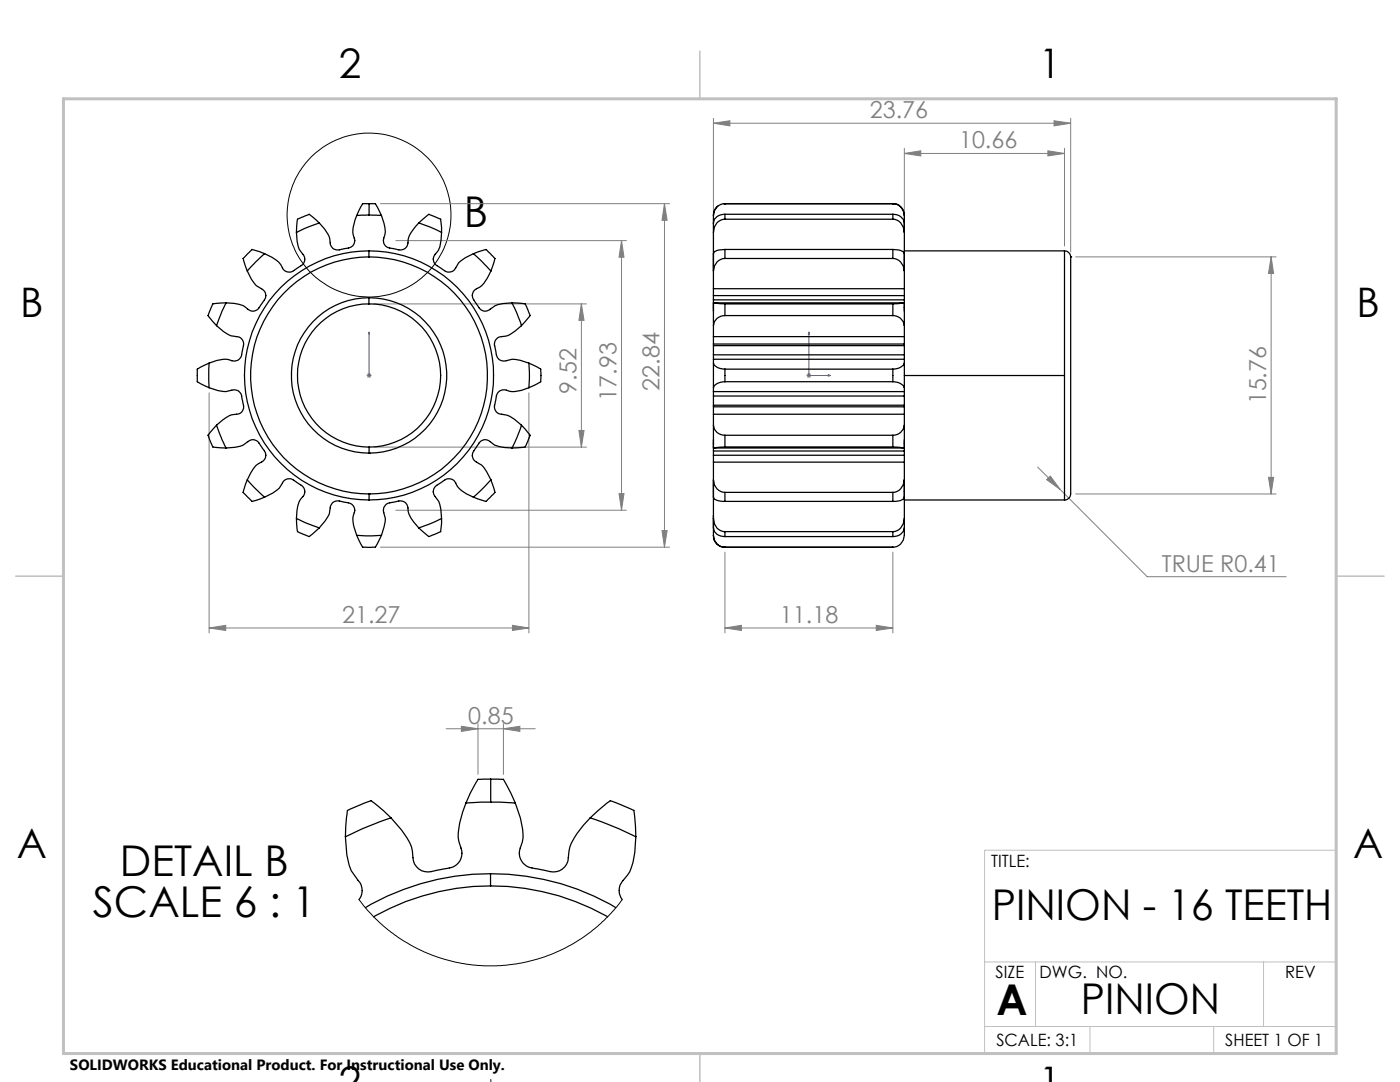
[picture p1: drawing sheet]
<svg xmlns="http://www.w3.org/2000/svg" width="279mm" height="216mm" viewBox="0 0 279 216" stroke-linecap="round" stroke-linejoin="round" font-family="sans-serif">
<circle cx="73.6" cy="42.9" r="16.3" fill="none" stroke="#000" stroke-width=".2"/>
<path d="M73.7 74.8v.2zM73.7 66.3v.4v-.4M73.7 74.9h.1M73.7 66.3v8.6M161.4 66.3l.1 .4h-.2zM161.4 66.3v8.6h4.4M165.3 74.8l.5 .1-.5 .1zM97.9 215.4v.4v-.4M97.9 215.4v.5" fill="none" stroke="#00f" stroke-width=".2"/>
<g fill="none" stroke="#808080" stroke-width=".2">
<path d="M142.4 24.6l3.3-.5v1zM142.4 23.6v40.4M142.4 24.6h71.3M180.5 30.6l3.3-.5v1zM180.5 29.6v13.9M180.5 30.6h31.9M209.1 30.1l3.3 .5-3.3 .5zM210.4 24.1l3.3 .5-3.3 .5zM212.4 29.6v19.5M213.7 23.6v26.7M75.9 40.6h57.7M79 48h46"/>
<path d="M124 48l.5 3.3h-1zM124 48v53.8M132.6 40.6l.5 3.4h-1zM132.6 40.6v68.6M214.7 51.3h40M253.7 51.3l.5 3.3h-1zM253.7 51.3v47.3M41.7 78.4v47.9M73.2 74.9h1M73.3 74.6l.7 .7M73.7 74.4v1M74 74.6l-.7 .7"/>
<path d="M74.6 60.6h42.5M105.6 78.4v47.9M116 60.6l.6 3.3h-1.1zM116 60.6v28.6M160.9 74.9h1M161.1 74.6l.7 .7M161.4 74.4v1M161.8 74.6l-.7 .7M74.7 89.2h42.4M115.5 85.9h1.1l-.6 3.3zM123.5 98.5h1l-.5 3.3zM207.1 93.2l4.5 4.5"/>
<path d="M208.9 95.7l.7-.7 2 2.7zM211.6 97.7l17.4 17.4h27.7M214.7 98.6h40M253.2 95.2h1l-.5 3.4zM75.9 109.2h57.7M79 101.8h46M132.1 105.9h1l-.5 3.3zM144.7 110.2v16.1M178.2 110.2v16.1M41.7 125.3l3.3-.5v1zM41.7 125.3h63.9M102.3 124.8l3.3 .5-3.3 .5z"/>
<path d="M144.7 125.3l3.3-.5v1zM144.7 125.3h33.5M174.9 124.8l3.3 .5-3.3 .5zM89 145.4h17.8M92.1 144.9l3.3 .5-3.3 .5zM95.4 144.4v10.1M100.5 145.4l3.3-.5v1zM100.5 144.4v10.1"/>
</g>
<path d="M266.7 160.3v49.9h-240M266.7 169.7h-70.2v40.5M196.5 191.9h70.2M206.7 191.9v12.9M252.2 191.9v12.9M196.5 204.8h70.2M217.5 204.8v5.4M242.2 204.8v5.4" fill="none" stroke="#c0c0c0" stroke-width=".2"/>
<path d="M139.7 10.2v9.5M3.1 115h9.6M266.7 115h9.5M139.7 210.2v5.7" fill="none" stroke="#c0c0c0" stroke-width=".3"/>
<path d="M12.7 19.7h254v190.5h-254z" fill="none" stroke="#c0c0c0" stroke-width=".6"/>
<g fill="#00f">
<path d="M97.9 215.4v.4z"/>
<path d="M73.7 74.8v.2zM73.7 66.3v.4z"/>
<path d="M165.3 74.8l.5 .1-.5 .1zM161.4 66.3l.1 .4h-.2z"/>
</g>
<g fill="#808080">
<path d="M102.3 124.8l3.3 .5-3.3 .5zM41.7 125.3l3.3-.5v1zM209.1 30.1l3.3 .5-3.3 .5zM180.5 30.6l3.3-.5v1z"/>
<path d="M208.9 95.7l2.7 2-2-2.7zM92.1 144.9l3.3 .5-3.3 .5zM100.5 145.4l3.3-.5v1z"/>
<path d="M253.7 51.3l.5 3.3h-1zM253.2 95.2h1l-.5 3.4z"/>
<path d="M116 60.6l.6 3.3h-1.1zM115.5 85.9h1.1l-.6 3.3zM132.6 40.6l.5 3.4h-1zM132.1 105.9h1l-.5 3.3zM124 48l.5 3.3h-1zM123.5 98.5h1l-.5 3.3z"/>
<path d="M142.4 24.6l3.3-.5v1zM210.4 24.1l3.3 .5-3.3 .5z"/>
<path d="M144.7 125.3l3.3-.5v1zM174.9 124.8l3.3 .5-3.3 .5z"/>
</g>
<g fill="none" stroke="#000" stroke-width=".25">
<path d="M49.4 54.1a5.8 5.8 0 0 0 3 3.6 1.67 1.67 0 0 1 0 2.7l-.2 .2a2.9 2.9 0 0 1-1.5 1.5l-1-.2a4.5 4.5 0 0 0-3-1.4l-1.6-.1M52.8 50.6l-3.4 3.5M52.8 50.6l-2.5-.8-.9 .9-.9 .9 .9 2.5M59.2 46.4a5.6 5.6 0 0 0 1.3 4.4 1.56 1.56 0 0 1-.8 2.4l-.4 .3a1.88 1.88 0 0 1-2.8 .2 4.3 4.3 0 0 0-2.2-2.4l-1.5-.7M63.7 44.5l-2.9 1.1-1.6 .8M63.7 44.5l-2-1.7-1.5 .6-.8 .3-.2 2.7M71.2 43a5.6 5.6 0 0 0-.5 4.6 1.63 1.63 0 0 1-1.8 2 2.56 2.56 0 0 1-2.6-.2 2.67 2.67 0 0 1-.5-2l-1-1.7-1.1-1.2M73.6 59.4a15.5 15.5 0 0 0-15.4 15.5 15.5 15.5 0 0 0 15.5 15.5M73.6 51.3a23.7 23.7 0 0 0-23.6 23.6 23.7 23.7 0 0 0 23.7 23.7M73.6 51.3h.1M73.6 59.4v1.2M73.6 50.1v1.2"/>
<path d="M73.6 50.1a24.9 24.9 0 0 1 24.9 24.8 24.9 24.9 0 0 1-24.8 24.9M73.6 50.1a24.9 24.9 0 0 0-24.8 24.8 24.9 24.9 0 0 0 24.9 24.9M73.6 59.4h.1M73.7 59.4a15.5 15.5 0 0 1 15.5 15.5 15.5 15.5 0 0 1-15.5 15.5M73.7 51.3a23.7 23.7 0 0 1 23.6 23.6 23.7 23.7 0 0 1-23.6 23.7M73.7 42.9l-2.5 .1M73.7 42.9l2.4 .1M73.7 40.6h-.5a.86 .86 0 0 0-1.2 .7l-.8 1.7M73.7 40.6v2.3M73.7 40.6h.4a.86 .86 0 0 1 1.2 .7l.8 1.7M76.1 43a7.5 7.5 0 0 1 .8 2.9l-.3 1.6a1.65 1.65 0 0 0 1.9 2.1 2.56 2.56 0 0 0 2.6-.2l.3-.6a4.2 4.2 0 0 1 .9-2.7l1.3-1.6M83.6 44.5l2.3 .8 2.2 1.1"/>
<path d="M83.6 44.5l2-1.7 1.5 .6 .8 .3 .2 2.7M88.1 46.4l-.3 2.5a4 4 0 0 1-1.2 2.2 1.64 1.64 0 0 0 1.2 2.3l.1 .1a1.9 1.9 0 0 0 2.9 .2 4.1 4.1 0 0 1 2.1-2.3l1.6-.8M94.5 50.6l3.5 3.5M94.5 50.6l2.5-.8 .2 .2 1.6 1.6-.8 2.5M98 54.1l-.7 1.4a4.3 4.3 0 0 1-2.4 2.2 1.62 1.62 0 0 0-.1 2.5l.3 .4a1.99 1.99 0 0 0 2.2 1.4l.3-.1a4.4 4.4 0 0 1 2.8-1.3l1.8-.2M142.4 54.1v3.5M142.4 59.8v2.3M142.4 57.6v1.4M142.4 59v.8M142.4 46.4v7.6M142.4 43v1.7M142.4 57.6h38.1"/>
<path d="M142.4 59.8h38.1M142.4 59h38.1M143.2 41.1a2.23 2.23 0 0 0-.8 1.9M144.5 40.6h33.7M144.7 51.6a2.41 2.41 0 0 0-2.3 2.5M144.7 49.8v1.8M144.7 49.8l-1.6 .2a1.08 1.08 0 0 0-.7 1.4v2.7M144.7 43.7a2.42 2.42 0 0 0-2.3 2.7M144.7 42.8v.9M144.7 42.8a2.04 2.04 0 0 0-2.3 2.5v1.1M144.7 40.6a2.33 2.33 0 0 0-2.3 2.4M144.7 40.6h.1"/>
<path d="M144.7 51.6h33.5M144.7 49.8h33.5M144.7 43.7h33.5M144.7 42.8h33.5M178.2 49.8v1.8M178.2 49.8h.8a1.68 1.68 0 0 1 1.5 .8M178.2 51.6a2.41 2.41 0 0 1 2.3 2.5M178.2 43.7a2.42 2.42 0 0 1 2.3 2.7M178.2 42.8v.9M178.2 42.8a2.08 2.08 0 0 1 2.3 2.5v1.1M178.2 40.6a2.33 2.33 0 0 1 2.3 2.4M178.2 40.6h.1"/>
<path d="M178.2 40.6a2.26 2.26 0 0 1 2.3 2.4M180.5 50.6v3.5M180.5 54.1v3.5M180.5 59.8v2.3M180.5 57.6v1.4M180.5 59v.8M180.5 46.4v4.2M180.5 50.7v3.3M180.5 43v3.2M180.5 50.1h31.9M212.4 50.1v24.8M212.4 50.1a1.27 1.27 0 0 1 1.3 1.2"/>
<path d="M213.7 51.3v45.7a3.2 3.2 0 0 1-.4 2.4l-.4 .3-.5 .1M213.7 51.3h.1M41.7 77.4a6 6 0 0 0 4.9 .4 1.7 1.7 0 0 1 1.7 1.9 2.52 2.52 0 0 1-.1 2.5l-.4 .3a4.8 4.8 0 0 0-3.4 1.3l-1.2 1M41.7 72.5v4.9M41.7 72.5l-2 .9a.86 .86 0 0 0-.3 1.2v.8a.86 .86 0 0 0 .6 1.2l1.7 .8M43.2 65a6 6 0 0 0 4.3 2.2 1.81 1.81 0 0 1 .9 2.5v.2a2.37 2.37 0 0 1-1.2 2.1 2.06 2.06 0 0 1-1.6-.2h-1.4l-2.5 .7M45.1 60.4l-.8 1.7-1.1 2.9M45.1 60.4l-2.6 .2-.4 .9-.6 1.5 1.7 2M73.6 60.6a14.3 14.3 0 0 1 14.3 14.3 14.3 14.3 0 0 1-14.2 14.3M73.6 60.6a14.3 14.3 0 0 0-14.2 14.3 14.3 14.3 0 0 0 14.3 14.3M102.2 60.4l1 2.3 .9 2.3M102.2 60.4l2.6 .2 .5 1.2 .5 1.2-1.7 2"/>
<path d="M104.1 65l-1.2 1a4.8 4.8 0 0 1-3.3 1.3 1.97 1.97 0 0 0-.7 2.6 1.88 1.88 0 0 0 1.9 2.1 4.3 4.3 0 0 1 3-.1l1.8 .6M105.6 72.5l.1 1.8-.1 3.1M105.6 77.4l-1.5 .5a4.7 4.7 0 0 1-3.3-.1 1.7 1.7 0 0 0-1.8 1.9 2.41 2.41 0 0 0 .1 2.5l.7 .4a4.4 4.4 0 0 1 2.9 1.1l1.4 1.1M105.6 72.5l2 .9a.8 .8 0 0 1 .3 1v1a.92 .92 0 0 1-.6 1.2l-1.7 .8M142.4 72.5a2.07 2.07 0 0 0 1.9 1.1l.4 .1M142.4 71.7v.8M142.4 72.5v4.9M142.4 77.4v.7M142.4 65v2.2M142.4 60.4v4.6M142.4 60.4l2.3 .2M142.4 78.1v.9"/>
<path d="M142.4 70.8v.9M142.4 67.2v1.5M142.4 79v1.9M142.4 69v1.8M142.4 68.7v.3M142.4 71.7h38.1M142.4 60.4h38M142.4 67.2h38.1M142.4 79h38.1M142.4 70.8h38.1M142.4 68.7h38.1M142.4 69h38.1"/>
<path d="M144.7 73.7v2.5M144.7 76.2h-.4a2.25 2.25 0 0 0-1.9 1.2M144.7 63h-.4a2.25 2.25 0 0 0-1.9 2M144.7 60.6v2.4M144.7 73.7h33.5M144.7 76.2h33.5M144.7 63h33.5M144.7 60.6h33.5M178.2 73.7v2.5M178.2 76.2h.4a2.25 2.25 0 0 1 1.9 1.2M178.2 63h.4a2.25 2.25 0 0 1 1.9 2M178.2 60.6v2.4"/>
<path d="M180.4 60.4l-2.2 .2M180.5 71.7v.8M180.5 72.5a2.44 2.44 0 0 1-2.3 1.2M180.5 72.5v4.9M180.5 77.4v.7h-38.1M180.5 65v2.2M180.5 60.4v4.6M180.5 78.2v.8M180.5 70.8v.9M180.5 67.2v1.5M180.5 79v1.9M180.5 69v1.8"/>
<path d="M180.5 68.7v.3M180.5 74.9h31.9M212.4 74.9v24.9M43.2 84.8l1.1 2.9 .8 1.7M43.2 84.8l-1.7 2 .6 1.5 .4 .9 2.6 .2M45.1 89.4a5.9 5.9 0 0 0 4.6-1.5 1.67 1.67 0 0 1 2.4 1.1 2.59 2.59 0 0 1 .8 2.5l-.4 .5a4.4 4.4 0 0 0-1.9 1.5l-1.2 2.2M49.4 95.7l3.4 3.5M49.4 95.7l-.9 2.5 .9 1 .9 .8 2.5-.8M52.8 99.2a5.9 5.9 0 0 0 3.7-3.1 1.71 1.71 0 0 1 2.7 .1l.3 .2a1.7 1.7 0 0 1 1.1 2.5 3.9 3.9 0 0 0-1.2 2 13.9 13.9 0 0 0 0 5.2l2.3 1 2-1.8M73.7 90.4h.1M73.7 98.6h.1M73.7 89.2v1.2"/>
<path d="M73.7 98.6v1.2M94.5 99.2l-1.4-.7a4.8 4.8 0 0 1-2.3-2.4 1.68 1.68 0 0 0-2.6 .1l-.4 .2a1.67 1.67 0 0 0-.9 2.7 5.7 5.7 0 0 1 1.2 4.4M98 95.7l-3.5 3.5M98 95.7l.8 2.5-1.6 1.6-.3 .2-2.4-.8M102.2 89.4a8.4 8.4 0 0 1-3.2-.5l-1.2-.8a1.58 1.58 0 0 0-2.5 .7l-.2 .4a2 2 0 0 0-.6 2.5l.4 .4a3.9 3.9 0 0 1 2.2 2l.9 1.6M104.1 84.8l-.9 2.4-1 2.2M104.1 84.8l1.7 2.1-.5 1.2-.5 1.1-2.6 .2M142.4 84.8a2.27 2.27 0 0 0 2.3 2.1M142.4 82.7v2.1M142.4 84.8v4.6M142.4 81.2v1.5M142.4 95.7a2.41 2.41 0 0 0 2.3 2.5"/>
<path d="M142.4 92.2v3.5M142.4 95.7v2.7a1.15 1.15 0 0 0 1.1 1.5l1.2 .1M142.4 80.9v.3M142.4 87.7v2.3M142.4 90.8v1.4M142.4 90v.8M142.4 95.8v7.6M142.4 89.4h38M142.4 82.7h38.1M142.4 81.2h38.1M142.4 92.2h38.1M142.4 80.9h38.1"/>
<path d="M142.4 90h38.1M142.4 90.8h38.1M144.7 86.9v2.3M144.7 89.2l-2.3 .2M144.7 98.2v1.8M144.7 86.9h33.5M144.7 89.2h33.5M144.7 98.2h33.5M178.2 86.9v2.3M178.2 89.2l2.3 .2M178.2 98.2v1.8M180.5 82.7v2.1"/>
<path d="M180.5 84.8a2.27 2.27 0 0 1-2.3 2.1M180.5 84.8v4.6M180.5 81.2v1.5M180.5 95.7a2.41 2.41 0 0 1-2.3 2.5M180.5 92.2v3.5M180.5 95.7v2.7a1.15 1.15 0 0 1-1.1 1.5l-1.2 .1M180.5 80.9v.3M180.5 87.7v2.3M180.5 90.8v1.4M180.5 90v.8M180.5 95.8v7.6a2.42 2.42 0 0 1-2.3 2.7M180.5 99.8h31.9"/>
<path d="M59.2 103.5l4.5 1.8M63.7 105.3a6 6 0 0 0 2.2-4.3 1.74 1.74 0 0 1 2.5-.9l.2 .1a1.86 1.86 0 0 1 2.2 1.7v.2a4 4 0 0 0-.2 3l.6 1.7M71.2 106.8l1.8 .1 3.1-.1M71.2 106.8l1.2 2.3 .9 .1h1.6l1.2-2.4M83.6 105.3a8 8 0 0 1-1.9-2.6l-.2-.7a1.74 1.74 0 0 0-.7-1.8 1.74 1.74 0 0 0-1.9-.1l-.2 .1a1.97 1.97 0 0 0-2.1 1.3v.8a3.5 3.5 0 0 1 .1 2.8l-.6 1.7M88.1 103.5l-2.2 1-2.3 .8M88.1 103.5l-.2 2.6-1.1 .5-1.2 .5-2-1.8M142.4 106.8a2.3 2.3 0 0 0 2.3 2.4M142.4 103.4v1.1a2.04 2.04 0 0 0 2.3 2.6M142.4 103.4a2.42 2.42 0 0 0 2.3 2.7M142.4 106.8a2.33 2.33 0 0 0 2.3 2.4M142.4 102.8v4"/>
<path d="M144.7 106.1v1M144.7 109.2h.1M144.7 100h33.5M144.7 106.1h33.5M144.7 107.1h33.5M144.7 109.2h33.5M178.2 106.1v1M178.2 109.2h-33.5M180.5 105.3a2.15 2.15 0 0 1-2.3 1.8M180.5 103.5v1.8M180.5 105.3v1.5a2.33 2.33 0 0 1-2.3 2.4M97.9 155.5h-2.5l-1.6 2.8-.8 1.9"/>
<path d="M97.9 155.5v4.6M97.9 155.5h2.6l2.3 4.7M68.9 167l.3 3.6a8.7 8.7 0 0 0 2.6 5.5 2.92 2.92 0 0 1-.2 3.4M78 163.2a70 70 0 0 0-9.1 3.8M78 163.2l-1.5-1.5-2.5-1.9-1.8 .6-2.8 1.3-.5 5.3M93 160.2a14.8 14.8 0 0 0-1.4 7.7l.4 1.3a3 3 0 0 1-2.7 4.1l-2.3 .4a3.1 3.1 0 0 1-4.6-2.6 8.2 8.2 0 0 0-2.3-5.5l-2.1-2.4M97.9 176.8a47 47 0 0 1 23.3 6.2M97.9 176.8a47.1 47.1 0 0 0-23.3 6.2M97.9 174.3v2.5M97.9 174.3a48.4 48.4 0 0 1 25 6.8M97.9 174.3a49.1 49.1 0 0 0-25 6.8M97.9 160.1l-4.9 .1"/>
<path d="M97.9 160.1l4.9 .1M102.8 160.2a18.4 18.4 0 0 1 1.6 6.4 6.7 6.7 0 0 1-.6 2.9 3 3 0 0 0 2.8 3.8l2.3 .4a3.1 3.1 0 0 0 4.5-2.6 8.5 8.5 0 0 1 1.7-4.8l2.7-3.1M117.8 163.2a70 70 0 0 1 9.1 3.8M117.8 163.2l4-3.4 2.4 .9 2.3 1 .4 5.3M126.9 167a15.6 15.6 0 0 1-1 6.5l-.2 .5-1.3 1.7a2.95 2.95 0 0 0-.2 3.8"/>
</g>
<path d="M71.6 179.5l1.8 2.3 3 2.9 3.1 2.4 3.1 1.8 3.6 1.7 2.4 .8 3.5 .8 4.5 .5h3.3l4.2-.5 4.6-1.3 3.6-1.5 3.7-2.1 3.3-2.5 2.7-2.7 2.2-2.6" fill="none" stroke="#000" stroke-width=".2"/>
<g font-size="8.5">
<text x="92.5" y="45.3">B</text>
<text x="23.9" y="174.7">DETAIL B</text>
<text x="18.5" y="182.9">SCALE 6 : 1</text>
<text x="197.9" y="183.5">PINION - 16 TEETH</text>
<text x="198.9" y="202.5">A</text>
<text x="215.7" y="202.4">PINION</text>
</g>
<g font-size="8.1">
<text x="67.6" y="15.5">2</text>
<text x="207.3" y="15.5">1</text>
<text x="4" y="63.2">B</text>
<text x="270.7" y="63.2">B</text>
<text x="3.3" y="171.1">A</text>
<text x="270" y="171.1">A</text>
</g>
<g font-size="4.7" fill="#808080">
<text x="173.6" y="23.6">23.76</text>
<text x="191.4" y="29.6">10.66</text>
<text x="131.6" y="78" transform="rotate(-90 131.6 78)">22.84</text>
<text x="115.1" y="78.5" transform="rotate(-90 115.1 78.5)">9.52</text>
<text x="123" y="79.9" transform="rotate(-90 123 79.9)">17.93</text>
<text x="252.7" y="80.7" transform="rotate(-90 252.7 80.7)">15.76</text>
<text x="231.9" y="114">TRUE R0.41</text>
<text x="68.3" y="124.3">21.27</text>
<text x="155.7" y="124.3">11.18</text>
<text x="93.5" y="144.4">0.85</text>
</g>
<g font-size="3.4">
<text x="197.8" y="173">TITLE:</text>
<text x="198.7" y="195.1">SIZE</text>
<text x="207.5" y="195.1">DWG. NO.</text>
<text x="256.5" y="195.2">REV</text>
<text x="198.8" y="208.7">SCALE: 3:1</text>
<text x="244.5" y="208.7">SHEET 1 OF 1</text>
</g>
<text font-size="3" x="14" y="213.5">SOLIDWORKS Educational Product. For Instructional Use Only.</text>
</svg>
